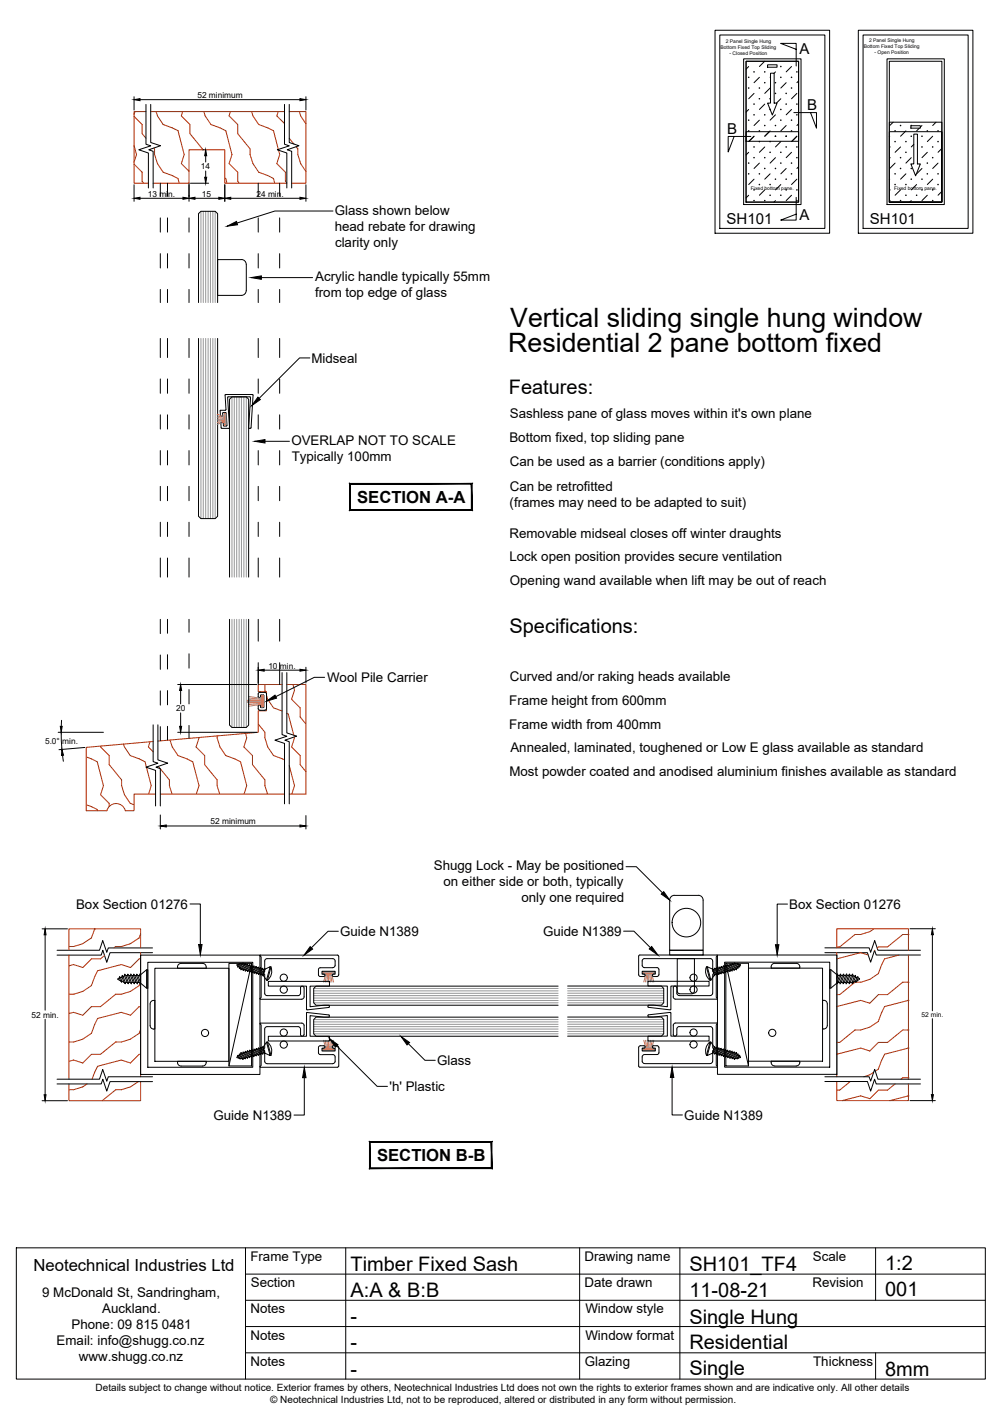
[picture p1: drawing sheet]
<svg xmlns="http://www.w3.org/2000/svg" width="210mm" height="297mm" viewBox="0 0 210 297" stroke-linecap="round" stroke-linejoin="round" font-family="sans-serif">
<!-- layer: APL Notes -->
<g fill="#000" stroke="#000" stroke-width=".21">
<path d="M98.7 101.4v5.4l.2 .1zM98.7 101.4l.2-.1v5.6zM73.4 101.4h25.3l.2-.1zM73.2 101.3h25.7l-25.5 .1zM73.2 101.3l.2 5.5v-5.4zM73.2 101.3l.2 5.5-.2 .1zM73.4 106.8l-.2 .1 25.5-.1zM73.2 106.9l25.5-.1 .2 .1z"/>
<path d="M102.9 239.3v5.3l.2 .2zM102.9 239.3l.2-.2v5.7zM77.5 239.3h25.4l.2-.2zM77.4 239.1h25.7l-25.6 .2zM77.4 239.1l.1 5.5v-5.3zM77.4 239.1l.1 5.5-.1 .2zM77.5 244.6l-.1 .2 25.5-.2zM77.4 244.8l25.5-.2 .2 .2z"/>
</g>
<!-- layer: AlumOutline -->
<g fill="none" stroke="#000" stroke-width=".21">
<path d="M33.6 38.4v2.7M35.1 38.4v2.7M39.6 38.4v2.7M54.1 38.4v2.7M58.6 38.4v2.7M33.6 45.6v3M33.6 53.1v3M35.1 45.6v3M35.1 53.1v3M39.6 45.6v3M39.6 53.1v3M54.1 45.6v3"/>
<path d="M54.1 53.1v3M58.6 45.6v3M58.6 53.1v3M33.6 60.6v2.8M33.6 70.9v4M33.6 79.4v3M35.1 60.6v2.8M35.1 70.9v4M35.1 79.4v3M39.6 60.6v2.8M39.6 70.9v4M39.6 79.4v3"/>
<path d="M54.1 60.6v2.8M54.1 70.9v4M54.1 79.4v3M58.6 60.6v2.8M58.6 70.9v4M58.6 79.4v3M33.6 86.9v3M33.6 94.4v3M35.1 86.9v3M35.1 94.4v3M39.6 86.9v3M39.6 94.4v3"/>
<path d="M54.1 86.9v3M54.1 94.4v3M58.6 86.9v3M58.6 94.4v3M33.6 101.9v3M33.6 109.4v3M33.6 116.9v4M35.1 101.9v3M35.1 109.4v3M35.1 116.9v4M39.6 101.9v3M39.6 109.4v3"/>
<path d="M39.6 116.9v4M54.1 101.9v3M54.1 109.4v3M54.1 116.9v4M58.6 101.9v3M58.6 109.4v3M58.6 116.9v4M33.6 129.7v3M33.6 137.2v3M35.1 129.7v3M35.1 137.1v3.1M39.6 129.7v2.7"/>
<path d="M39.6 137v3M54.1 129.7v4.6M54.1 138.8v4.6M58.6 129.7v4.6M58.6 138.8v4.6M33.6 144.7v3M33.6 152.2v3M35.1 144.7v2.9M35.1 152.2v2.9M39.6 144.4v3.1M39.6 152v2.7M29.5 200.1h25v25h-25z"/>
<path d="M31 201.6h22v22h-22zM54.5 200.2l.2 .3v8.4l-.2 .3M54.5 214.5l.2 .2v8.5l-.2 .2M54.5 200.2v-.1h16.2l.3 .2-.1 3.9-.1 .3-1 .1M54.5 214.5l.1-.2h8.6l.4 .3 .1 .2v1.9M62.4 215.1l.5 .2 .1 1.4M62.5 215.1h-6.5l-.5 .2-.1 4.2-.2 .3 .2 .3v2.2l.3 .4 .2 .1M62.9 206.9a.37 .37 0 0 1 .4-.3 .37 .37 0 0 1 .4 .3M62.9 216.7a.37 .37 0 0 0 .4 .4 .37 .37 0 0 0 .4-.4M63 207l-.1 1.3-.5 .3M63.7 207v1.8l-.1 .3-.4 .2h-8.6l-.1-.2M67.8 219.5l.3-.2-.3-.2h-.7l-.3 .1v1.5l.3 .2 2.9 .1 .2 .4v.9l-.2 .4-.3 .1"/>
<path d="M67.8 204.1h-.3v-.6h2.7v.6h-.4M67.8 219.6h-.3v.6h2.7v-.6h-.4M69.7 202.7l.3-.1 .2-.4-.1-1.1-.4-.3-14 .1-.3 .4v2.2l-.2 .3 .2 .3 .1 4.2 .4 .3h6.6M69.7 202.7l-2.8 .1-.2 .3 .1 1.3 .3 .2h.7l.3-.3-.3-.2M69.8 204.1l-.2 .2 .2 .2M69.8 219.1l-.2 .2 .2 .2M69.8 219.1h1l.1 .3 .1 3.9-.3 .2-16.1 .1-.1-.2M137.7 202.7l.3 .4M137.7 219.1l.3 .3M137.7 204.6l-.8-.1-.2-.2 .2-.2h.4v-.6h-2.8v.6h.6v.4l-.9 .1-.4-.2 .1-4.3h16.3l.1 .1-.3 .2v8.5l.3 .2-.1 .2M138 204.2l-.3 .3M138 203.1v1.1"/>
<path d="M138 219.4v1.1M141 216.7a.37 .37 0 0 0 .4 .4 .37 .37 0 0 0 .4-.4M141 214.8v1.9M141.5 214.3l-.4 .2-.1 .3M141.5 209.3h8.7M141.5 214.3h8.7l.1 .2-.3 .2v8.5l.3 .3h-16.4l-.1-4.3 .4-.1h.9v.4h-.6v.7h2.8v-.7h-.4l-.2-.2 .2-.2h.8M149.3 201.3l-.3-.4-.2-.1h-13.8l-.4 .2-.1 1.2 .3 .4 2.9 .1M149.3 208l-.1 .3-.4 .3-6.5-.1-.4-.2-.1-1.4a.36 .36 0 0 0-.4-.3 .36 .36 0 0 0-.4 .3v1.9l.1 .3 .4 .2M149.3 215.5l-.3-.4h-.2l-6.5-.1-.4 .3-.1 1.4M149.3 201.3v2.2l.3 .3-.3 .3v4M149.3 215.5v4l.3 .3-.3 .3v2.2M150.3 200.1h25v25h-25z"/>
<path d="M151.8 201.6h22v21.9h-22zM56 222.8h13.7M137.7 220.9l-2.9 .1-.3 .4 .1 1.1 .4 .3h13.8l.4-.3 .1-.2M138 220.5l-.3 .4"/>
</g>
<!-- layer: Glass -->
<g fill="none" stroke="#939598" stroke-width=".21">
<path d="M42.1 44.3v19.1M42.6 44.3v19.1M43.1 44.3v19.1M43.6 44.3v19.1M44.1 44.3v19.1M44.6 44.3v19.1M45.1 44.3v19.1M42.1 70.9v37.7M42.6 70.9v37.7M43.1 70.9v37.7M43.6 70.9v37.7M44.1 70.9v37.7"/>
<path d="M44.6 70.9v37.7M45.1 70.9v37.7M48.6 83.1v37.8M49.1 83.1v37.8M49.6 83.1v37.8M50.1 83.1v37.8M50.6 83.1v37.8M51.1 83.1v37.8M51.6 83.1v37.8M48.6 129.7v22.7M49.1 129.7v22.7M49.6 129.7v22.7"/>
<path d="M50.1 129.7v22.7M50.6 129.7v22.7M51.1 129.7v22.7M51.6 129.7v22.7M65.7 208.6h51.2M65.7 209.1h51.2M65.7 209.6h51.2M65.7 208.1h51.2M65.7 207.6h51.2M65.7 207.1h51.2M65.7 210.1h51.2M65.7 215.1h51.2"/>
<path d="M65.7 214.6h51.2M65.7 214.1h51.2M65.7 215.6h51.2M65.7 216.1h51.2M65.7 216.6h51.2M65.7 213.6h51.2M118.9 208.6h20.1M118.9 209h20.1M118.9 208.1h20.1M118.9 207.6h20.1M118.9 207.1h20.1M118.9 210.1h20.1"/>
<path d="M118.9 215.1h20.1M118.9 214.6h20.1M118.9 214.1h20.1M118.9 215.5h20.1M118.9 216.6h20.1M118.9 213.6h20.1M118.9 209.6h20.1M118.9 216.1h20.1"/>
</g>
<g fill="none" stroke="#000" stroke-width=".21">
<path d="M41.6 70.9v37.2l.5 .5h3l.5-.5v-37.2M41.6 63.4v-18.6l.5-.5h3l.5 .5v18.6M51.6 60.9a1.01 1.01 0 0 1-1 1h-5v-7.5h5a.97 .97 0 0 1 1 1v5.5M48.1 120.9v-37.3l.5-.5h3l.5 .5v37.3M48.1 129.7v22.2l.5 .5h3l.5-.5v-22.2M56.2 217.1h8l.1-5 4.7 .5v.5l-4-.3v4.3h4v1h-12.8zM68.9 211l.1-.4-4 .3v-4.3h4v-1h-12.8v1h8l.1 4.9 4.6-.5M116.9 206.6h-50.7l-.5 .5v3l.5 .5h50.7M116.9 213.1h-50.7l-.5 .5v3l.5 .5h50.7M118.9 206.6h19.6l.5 .5v3l-.5 .5h-19.6M118.9 213h19.6l.5 .6v3l-.5 .5h-19.6M140.4 212.1l.1 .1"/>
<path d="M140.4 212.1l-4.6 .5v.4l4-.3v4.4h-4.1v1h12.8v-1h-8v-4.9M140.5 211.4l-.1 .1-4.6-.5v-.4l4 .3v-4.3h-4.1v-1h12.8v1h-8v4.8"/>
<circle cx="59.4" cy="207.3" r=".75"/>
<circle cx="59.4" cy="218.8" r=".75"/>
<circle cx="59.4" cy="204.8" r=".75"/>
<circle cx="59.4" cy="216.3" r=".75"/>
<circle cx="145.3" cy="216.3" r=".75"/>
<circle cx="145.3" cy="218.8" r=".75"/>
<circle cx="145.3" cy="204.8" r=".75"/>
<circle cx="145.3" cy="207.3" r=".75"/>
</g>
<!-- layer: Components -->
<g fill="none" stroke="#000" stroke-width=".21">
<path d="M46.3 87.2h.2M46.6 88.5l.2 .6M46.8 89.1l.6 .1M47.2 85.9l.1-.1-.1-3.1 5.7-.1 .1 .2-.5 6.9-.4-.1 .4-6.3-.1-.2-4.7 .1 .3 6.5h-1.6l-.1-1.1 .3-.1M47.2 85.9l-1.1 .1 .2 1.2M47.4 86.5h-.7v.5l-.2 .2M47.4 86.6l.1 2.5-.1 .1M54.7 145.6l.6 .1M54.7 148.2h.5M55.3 148.1l-.2 .1M55.3 145.7v2.4M55.5 145l.3 .4v3.2l-.3 .2-1.2-.1a.86 .86 0 0 1-.2-1h.4l.2 .5"/>
<path d="M55.5 145l-1.2 .1-.2 .3v.7h.4l.2-.5M140.3 199.1h7v1h-7zM140.6 187.8l.7-.3h5a1.01 1.01 0 0 1 1 1.1v10.5h-7v-10.6zM25 204.9l-.3 .1v.2l.5 .3M25 204.9l.1-.3 .2 .3 .2-.3 .5 1.2M25 204.9l.2 .6M25.2 205.5l.3 .3v-.3M25.3 204.9l.2 .6M25.5 205.5l.5 .3M25.5 204.6l.1-.3 .2 .3M25.8 204.6l.4 1.2M26 205.8l.2 .3v-.3"/>
<path d="M26.1 204.4v-.3l.3 .3M26.1 204.4l.5 1.4M26.1 204.4l-.3 .2M26.2 205.8h.4M26.4 204.4h.3M26.4 204.4l.5 1.4M26.6 205.8l.3 .3v-.3M26.7 204.4l.1-.3 .2 .3M26.7 204.4l.6 1.4M26.9 205.8h.4M27 204.4h.3M27 204.4l.5 1.4"/>
<path d="M27.3 205.8l.2 .3v-.3h.4M27.3 204.4l.6 1.4M27.3 204.4l.1-.3 .2 .3M27.6 204.4h.4v-.3l.3 .3M27.6 204.4l.5 1.4M27.9 205.8l.2 .3v-.3M28 204.4l.5 1.4h-.4M28.3 204.4h.3M28.3 204.4l.5 1.4M28.6 204.4l.5 1.4h-.3v.3l-.3-.3M28.6 204.4l.1-.3 .2 .3M28.9 204.4h.3"/>
<path d="M28.9 204.4l.5 1.4M29.1 205.8l.3 .3v-.3M29.2 204.4l.3 .5M29.4 205.8h.1M29.5 204.2l1.2-1.1h.3v3.9h-.3l-1.2-1zM29.5 204.2l-.2-.1-.1 .3M30.7 203.1v3.9M50.1 202l-.5 .1 .2 .5 .5-.8-.5 .6M50.3 202.8l.2 .1M50.5 202.9v.3l.2-.2M50.7 203l.2 .1M50.7 201.9l-.6 .7-.2-.1"/>
<path d="M50.7 201.9l.2-.2v.2M50.7 201.9l-.4 .1M50.9 201.9l-.8 1v-.3M50.9 201.9l.3 .1M50.9 203.1v.2l.3-.2M51.2 202l.2-.2-.1 .2M51.2 202l-.7 .9M51.2 203.1l.2 .1M51.3 202l-.6 1M51.3 202l.3 .1M51.4 203.2v.2l.2-.2M51.6 203.2l.3 .1-.1 .2 .3-.1"/>
<path d="M51.8 202.2l-.6 .9M52.1 202.2h-.3l.1-.2-.3 .1-.7 1M52.1 202.2l.2-.1v.2l.2 .1 .3-.2-.7 1.2M52.1 203.4h.2v.3l.2-.2M52.1 202.2l-.7 1M52.3 202.3l-.7 .9M52.5 202.4l-.6 .9M52.5 203.5h.3M52.7 202.4l.3 .1-.7 .9M52.8 203.5v.3l.2-.2M53 203.6l.2 .1M53 202.5l.2-.2v.2"/>
<path d="M53.2 202.5l.2 .1 .3-.2-.1 .3M53.2 202.5l-.7 1M53.2 203.7v.2l.2-.2M53.2 220h-.2M53.2 220l.7 .9M53.4 219.9l-.2-.2v.3M53.4 219.9l.7 1M53.4 203.7l.3 .1M53.4 202.6l-.6 .9M53.6 202.7h.3M53.6 202.7l-.6 .9M53.7 203.8v.2l.2-.1"/>
<path d="M53.7 219.8l-.3 .1M53.7 219.8l.7 1M53.9 219.8l-.2-.2v.2M53.9 202.7l.3-.1-.1 .2M53.9 219.8l.7 .9M53.9 203.9h.2M53.9 202.7l-.7 1M54.1 202.8h.3M54.1 202.8l-.7 .9M54.1 203.9v.2l.2-.1 .3 .1M54.1 219.7l-.2 .1M54.1 219.7l.7 1"/>
<path d="M54.3 219.7l.7 .9M54.4 202.8l.2-.1v.2M54.4 202.8l-.7 1M54.6 202.9l.2 .1M54.6 202.9l-.7 1M54.6 219.6l-.3 .1-.2-.2v.2M54.6 204.1v.2l.2-.2M54.6 219.6l.7 .9M54.8 219.5l-.2-.1v.2M54.8 203l.3-.2-.1 .2 .3 .1M54.8 219.5l.6 .9M54.8 204.1l.2 .1"/>
<path d="M54.8 203l-.7 .9M55 203l-.7 1M55 204.2v.2l.2-.1M55 219.5h-.2M55 219.5l.2 .2M55.2 219.3h-.2v.2M55.2 203.9l-.2 .3M55.3 203.1l-.7 1M55.4 203.2l-.6 .9M55.5 203l1.1-.5-.8 2.8-.7-1zM55.5 203l-.2 .1M55.8 218.3l.8 2.8-1.1-.5-.4-1.3"/>
<path d="M55.8 218.3h.2l.8 2.8h-.2M55.8 218.3l-.7 1M56 218.3a2.34 2.34 0 0 1 .7 2.8M56.6 202.5l.2 .1-.8 2.8-.2-.1M56.7 202.6a2.34 2.34 0 0 1-.7 2.7M145.5 207.7l-.3 .4-.2 .1h-2.6l-.5-.3v-7.1h3.6v6.9M148 202.5a2.34 2.34 0 0 0 .7 2.8M148.2 202.5l-.2 .1 .7 2.7M148.7 218.3l-.7 2.8M148.7 218.3h.2M148.7 218.3a2.34 2.34 0 0 0-.7 2.7M148.9 218.3l-.7 2.8 1.1-.5"/>
<path d="M148.9 218.3l.7 1M148.9 205.3h-.2M149.2 203v-.1l.3 .2M149.3 203l-1.1-.5 .7 2.8M149.3 203l.3 1.3M149.3 203.2l.6 .9M149.5 203.1l.6 .9M149.5 203.9l.2 .3M149.6 219.3l.1-.1v.3M149.6 219.3l-.3 1.3M149.6 204.3l-.7 1M149.7 204.2v.2l-.1-.1"/>
<path d="M149.7 219.5h.2M149.7 219.5l-.2 .2M149.7 203l.7 1M149.9 219.5l.3-.1-.1 .2M149.9 203l-.2-.2v.2l-.2 .1M149.9 219.5l-.6 .9M149.9 204.1l-.2 .1M149.9 203l.7 .9M150.1 219.6l.3 .1 .2-.2v.2M150.1 204l.1 .3-.3-.2M150.1 219.6l-.6 .9M150.2 202.9l-.3 .1"/>
<path d="M150.2 202.9l.6 .9M150.4 202.8l-.3-.1 .1 .2M150.4 202.8l.7 1M150.4 219.7l-.7 .9M150.6 203.9v.2l-.2-.1h-.3M150.6 219.7l.2 .1M150.6 219.7l-.7 .9M150.7 202.8h-.3M150.7 202.8l.6 .9M150.8 219.8l.3-.2v.2M150.8 202.7l-.2-.1 .1 .2M150.8 219.8l-.6 .9"/>
<path d="M150.8 203.8l-.2 .1M150.8 202.7l.7 1M151.1 203.8v.2l-.3-.2M151.1 219.8l.2 .1M151.1 219.8l-.7 1M151.1 202.6l-.3 .1M151.1 202.6l.7 1M151.3 219.9l.2-.2v.2M151.3 219.9l-.6 .9M151.3 203.7l-.2 .1M151.3 202.6l.7 .9M151.5 203.7v.2l-.2-.2"/>
<path d="M151.5 219.9l.3 .1M151.5 219.9l-.7 1M151.6 202.5l-.3 .1-.2-.2v.2M151.6 202.5l.6 1M151.8 202.5l-.3-.2 .1 .2M151.8 203.6l-.3 .1M152 203.5v.3l-.2-.2M152 202.4l-.2 .1 .6 .9M152.2 202.3l.7 1M152.2 203.5h-.2M152.5 202.3l.7 .9M152.7 202.2l.2-.1v-.2l.9 1.2"/>
<path d="M152.7 202.2l-.3-.1 .1 .2h-.3l-.2-.1 .7 1.2M152.7 202.2l.7 1M152.7 203.4h-.3l.1 .3-.3-.2M152.9 202.1l.7 1M153.2 203.2l-.3 .1v.2l-.2-.1M153.4 203.2v.2l-.2-.2M153.4 202l.7 1M153.4 202l-.3 .1M153.6 202l-.3-.2 .1 .2M153.6 202l.7 .9M153.6 203.1l-.2 .1M153.8 203.1v.2l-.2-.2"/>
<path d="M153.9 201.9l.7 .9v-.2M153.9 201.9l-.3 .1M154 201.9l.6 .7 .2-.2M154 201.9l-.2-.2 .1 .2M154 201.9h.4M154.1 203l-.3 .1M154.3 202.9v.3l-.2-.2M154.5 202.7l-.2 .2M154.7 202l.4 .1-.1 .5-.6-.8 .6 .5M173.8 203.1h.2l1.3 1.1v1.7l-1.3 1.1h-.2zM174 203.1v3.9M175.3 205.8h.1"/>
<path d="M175.3 204.2l.2-.2v.3M175.4 205.8v.3l.2-.3M175.5 204.3h.4M175.5 204.3l-.2 .6M175.9 204.3l.2-.3 .1 .3M175.9 204.3l-.5 1.5M176.2 204.3l-.6 1.5h.4v.3l.2-.3M176.2 204.3h.3M176.5 204.3l.2-.3 .1 .3h.3M176.5 204.3l-.5 1.5M176.6 205.8v.3l.3-.3M176.8 204.3l-.6 1.5h.4"/>
<path d="M176.9 205.8h.3v.3l.3-.3M177.1 204.3l-.5 1.5M177.1 204.3l.3-.3v.3M177.4 204.3h.4M177.4 204.3l-.5 1.5M177.5 205.8h.4M177.8 204.3l.2-.3v.3M177.8 204.3l-.6 1.5M177.9 205.8v.3l.2-.3M178 204.3h.4M178 204.3l-.5 1.5M178.1 205.8h.4"/>
<path d="M178.4 204.3l.2-.3 .1 .3M178.4 204.3l-.5 1.5M178.5 205.8v.3l.3-.3M178.7 204.3l-.6 1.5M178.7 204.3l.2 .3M178.9 204.6l.3-.3v.3M178.9 204.6l-.4 1.2M179.3 205.5v.3l.2-.3M179.3 205.5l-.5 .3M179.5 204.8l-.2 .7M179.8 204.9l.3 .1v.1l-.6 .4M179.8 204.9l-.1-.3-.2 .2-.3-.2-.4 1.2"/>
<path d="M179.8 204.9l-.3 .6M49.8 221.3l.5 .6-.5-.8-.2 .5h.5M49.9 221.2l.2-.2 .6 .8M50.1 221v-.2l.8 .9M50.3 221.7l.4 .1M50.5 220.7l.7 .9M50.5 220.7l-.2 .2M50.7 220.6l-.2-.1v.2M50.7 220.6l.6 1M50.9 221.7v.2l-.2-.1M50.9 220.6l1 1.1-.1-.2 .3-.1M50.9 220.6h-.2"/>
<path d="M51.2 220.5l-.3-.1v.2M51.2 220.5l.6 1M51.2 221.6l-.3 .1M51.3 221.6l.1 .2-.2-.2M51.4 220.5l.7 .9M51.4 220.5h-.2M51.6 220.4l.7 .9M51.6 220.4l-.2-.2v.3M51.6 221.5l-.3 .1M51.9 220.3l.6 1M52.1 220.3l-.3-.2 .1 .2-.3 .1M52.1 220.3l.7 1.1-.3-.1h-.2v.3l-.2-.2"/>
<path d="M52.3 220.2l.7 1h-.3M52.5 220.1l-.2-.1v.2l-.2 .1M52.5 220.1l.7 1M52.8 220.1h-.3M52.8 220.1l.6 .9M53 220l-.2-.1v.2M53 220l.6 1M53.2 221.1v.2l-.2-.1M53.6 221l.1 .2-.3-.2-.2 .1M53.9 220.9l-.3 .1M54.1 220.9l.1 .2-.3-.2M54.4 220.8l-.3 .1"/>
<path d="M54.6 220.7v.2l-.2-.1M54.8 220.7h-.2M55.3 220.5l-.3 .1 .1 .2-.3-.1M55.3 220.5l.2 .1M148 221.1h.2M149.5 220.5l.2 .1v.2l.2-.2M149.5 220.5l-.3 .1M149.9 220.6l.3 .1M150.2 220.7l-.1 .2 .3-.1M150.4 220.8h.3M150.7 220.8l-.1 .3 .2-.2M150.8 220.9l.3 .1"/>
<path d="M151.1 221v.2l.5-.1M151.6 221.1l-.1 .2 .3-.2M151.8 220l.2-.2v.3M151.8 220l-.7 1M152 220.1h.2M152 220.1l-.7 .9M152.2 220.1l.3-.1-.1 .2 .3 .1M152.2 220.1l-.6 1M152.4 220.2l-.6 .9 .2 .1M152.7 220.3l.2-.2v.2l.3 .1M152.7 220.3l-.7 1.1 .2-.1h.3l-.1 .3 .3-.2M152.9 220.3l-.7 1"/>
<path d="M153.1 221.5l.3 .1M153.2 220.4l-.7 .9M153.2 220.4l.2-.2v.2M153.4 220.4l-.7 1M153.4 220.4l.2 .1M153.4 221.6l-.1 .2 .3-.2M153.6 220.5l.2-.2v.3M153.6 220.5l-.7 1M153.6 221.6l.3 .1M153.8 220.6l-.9 1.1v-.2l-.2-.1M153.8 220.6h.3M153.9 221.7l-.1 .2 .2-.2"/>
<path d="M154.1 220.6l.2-.1v.2M154.1 220.6l-.7 1M154.3 220.7l-.7 .9M154.3 220.7l.2 .2M154.4 221.7h-.4M154.6 221v-.2l-.7 .9M154.8 221.2l-.2-.2-.6 .7M155 221.3l-.6 .5 .6-.7 .1 .4-.4 .1"/>
<circle cx="143.8" cy="193.3" r="3"/>
</g>
<!-- layer: WeatherStrip -->
<g fill="none" stroke="#b85c73" stroke-width=".21">
<path d="M45.5 86.8l1.5 .4M45.5 87.1l1.5 .3M45.5 87.5l1.5 .1M45.5 87.8h1.5M47 86.6h.4v2.4h-.4zM47 88.4l-1.5 .5M47 88.2l-1.5 .3M47 88l-1.5 .2M47.2 86.6v2.4M51.8 146.9h3M51.8 147.1h3l-2.8 .2M52 146.6l2.8 .1h-3"/>
<path d="M52 145.9l2.8 .4M52 146.2l2.8 .3M54.8 145.7h.4v2.4h-.4zM54.8 147.5l-2.8 .5M54.8 147.3l-2.8 .3M55 145.7v2.4M67.6 203.6h2.4v.4h-2.4zM67.6 219.7h2.4v.4h-2.4zM67.6 203.8h2.4M67.6 219.9h2.4M67.8 217.9l.4 1.8M68.1 217.9l.3 1.8"/>
<path d="M68.2 204l-.4 1.7M68.4 204l-.3 1.7M68.5 217.9l.1 1.8M68.6 204l-.1 1.7M68.8 204v1.7M68.8 217.9v1.8M69 204l.2 1.7M69.2 217.9l-.2 1.8M69.2 204l.3 1.7M69.4 204l.5 1.7M69.5 217.9l-.3 1.8M69.9 217.9l-.5 1.8"/>
<path d="M134.7 203.6h2.4v.3h-2.4zM134.7 219.7h2.4v.4h-2.4zM134.7 203.8h2.4M134.7 219.9h2.4M134.9 217.9l.4 1.8M135.2 217.9l.3 1.8M135.3 203.9l-.4 1.8M135.5 203.9l-.3 1.8M135.6 217.9l.1 1.8M135.7 203.9l-.1 1.8M135.9 203.9v1.8M135.9 217.9v1.8"/>
<path d="M136.1 203.9l.2 1.8M136.3 217.9l-.2 1.8M136.3 203.9l.3 1.8M136.5 203.9l.5 1.8M136.6 217.9l-.3 1.8M137 217.9l-.5 1.8"/>
</g>
<!-- layer: Glass -->
<g fill="#fff" stroke="#fff" stroke-width=".21">
<path d="M45.6 54.4h5.2zM45.6 54.4h5.2z"/>
<path d="M45.6 54.4h5.3zM45.6 54.4h5.3z"/>
<path d="M45.6 54.4l5.5 .1zM45.6 54.4l5.5 .1z"/>
<path d="M45.6 54.5l5.6 .1zM45.6 54.5l5.6 .1h-5.6z"/>
<path d="M45.6 54.6l5.8 .1-.2-.1zM45.6 54.6l5.8 .1h-5.8z"/>
<path d="M45.6 54.7l5.8 .2v-.2zM45.6 54.7l5.8 .2h-5.8z"/>
<path d="M45.6 54.9l5.9 .1-.1-.1zM45.6 54.9l5.9 .1h-5.9z"/>
<path d="M45.6 55l6 .2-.1-.2zM45.6 55l6 .2h-6z"/>
<path d="M45.6 55.2l6 .2v-.2zM45.6 55.2l6 .2h-6z"/>
<path d="M45.6 55.4l6 5.5v-5.5zM45.6 55.4l6 5.5h-6z"/>
<path d="M45.6 60.9l6 .2v-.2zM45.6 60.9l6 .2h-6z"/>
<path d="M45.6 61.1l5.9 .1 .1-.1zM45.6 61.1l5.9 .1h-5.9z"/>
<path d="M45.6 61.2l5.8 .2 .1-.2zM45.6 61.2l5.8 .2h-5.8z"/>
<path d="M45.6 61.4l5.8 .1v-.1zM45.6 61.4l5.8 .1h-5.8z"/>
<path d="M45.6 61.5l5.6 .1 .2-.1zM45.6 61.5l5.6 .1h-5.6z"/>
<path d="M45.6 61.6l5.5 .2 .1-.2zM45.6 61.6l5.5 .2h-5.5z"/>
<path d="M45.6 61.8h5.5zM45.6 61.8h5.3z"/>
<path d="M45.6 61.8h5.3zM45.6 61.8l5.2 .1z"/>
<path d="M45.6 61.9h5zM45.6 61.9h5.2z"/>
</g>
<!-- layer: Timber 1 -->
<g fill="none" stroke="#b82e00" stroke-width=".21">
<path d="M28.1 30.4l.5 2M28.1 24.4l1.7 1.7v1.9l.8 1M28.1 34.4l1.7 1.7v1.9l.3 .4M28.3 23.4l-.2 .6M28.6 32.4l-.5 1.6M30.6 23.4h-2.5v15h3M31.6 23.4h28M32.1 38.4h7.5v-7h7.5v7h13M32.3 31l.1 .2v1.2l.6 1.9 1.2 1.8 3.1 1.3 .2 1M32.7 23.4l.3 .9 1.2 1.8 3.1 1.3 1.3 5M38.3 23.4l-.3 .9 1.8 1.8v1.9l2.6 3.2v.2M38.6 32.4l-.6 1.9 1.6 1.6"/>
<path d="M42.7 23.4l.3 .9 1.2 1.8 3.1 1.3 1.3 5M47.1 37.3l.2 .1 .3 1M48 24.3l1.8 1.8v1.9l2.6 3.2v1.2l.6 1.9 1.2 1.8 3.1 1.3 .2 1M48 34.3l1.8 1.8v1.9l.3 .4M48.3 23.4l-.3 .9M48.6 32.4l-.6 1.9M52.7 23.4l.3 .9 1.2 1.8 3.1 1.3 1 3.9M58.3 23.4l-.3 .9 1.6 1.6M58.3 31.5l.3 .9M58.6 32.4l-.6 1.9 1.8 1.8v1.9l.3 .4M60.6 23.4h3.5v15h-3M60.6 29l1 1.2"/>
<path d="M62 30.7l.4 .5v1.2l.6 1.9 1.1 1.6M62.7 23.4l.3 .9 1.1 1.6M18.1 158.6l2.3 1 1.3 5-.6 1.9 1.8 1.8v.7M21.1 156.3v.2l1.8 1.8v1.9l2.6 3.2v1.2l.6 1.9 1.2 1.8 .8 .3M25.9 155.9l.2 .6 1.2 1.8 3.1 1.3 .3 1.1M31.4 155.4l-.3 1.1 1 1M32.1 155.3l-14 1.3v13.2h4.3a2 2 0 0 1 1.9-1.5 2 2 0 0 1 2 1.5h1.8v-3.5h4.5M32.9 159.8v.1M35.6 155l.5 1.5 1.2 1.8 3.1 1.3 1.3 5-.6 1.7M41.6 154.5l-.5 2 1.8 1.8v1.9l2.6 3.2v1.2l.5 1.7M45.5 154.1l.6 2.4 1.2 1.8 3.1 1.3 1.3 5-.6 1.7M51.4 153.6l.3 1-.6 1.9 1.8 1.8v1.9l2.6 3.2v1.2l.5 1.7"/>
<path d="M54.1 151.7l1.4 1.7v1.2l.6 1.9 1.2 1.8 2.3 .9M55.5 143.4l.1 1.5M55.8 145.7l.3 .8 1.2 1.8 1.8 .6M59.1 143.4h-5v1.5h1.7v4h-1.7v4.5l-21 1.8M60.1 143.4h4v22.9h-3.5M60.1 149.4l.3 .2 1.1 4.4M61.4 143.4l.3 1.2-.6 1.9 1.8 1.8v1.9l1.2 1.5M61.6 154.4l.1 .2-.6 1.9 1.8 1.8v1.9l1.2 1.5M18.1 168.6l2.3 1v.2M30.7 160.7l1 3.9-.6 1.7M33.2 160.5l.3 .5M33.6 161l1.9 2.4v1.2l.5 1.7"/>
<path d="M33.6 166.3h26M60.6 160.4l1.1 4.2-.6 1.7M17.3 197.7l-1.9 .6h-1M19.8 194.6l-.7 1.9-1.8 1.2M27.3 197.7l-1.8 .6h-1.3l-.3 .3M29.2 196.5l-1.9 1.2M29.5 198.6v-4h-15.1v4.5M29.5 195.6l-.4 .9M29.5 199.6v26M175.3 198.6v-4.1h15v4.6M175.3 199.6v26M180.3 199.6l-5 1.3"/>
<path d="M180.3 199.6l1.6 .5M183.1 194.5l-.9 .7-1.9 .6h-1.2l-3.2 2.6h-.6M183.2 199.1v.1M190.3 195.8h-1.2l-3.2 2.6h-1.9l-.2 .2M14.4 200.1v26M17.3 217.7l-1.9 .6h-1M19.1 200.9l-1.8 1.8-1.9-.7-1 .3M19.1 216.5l-1.8 1.2M21.9 200.2l-.8 .7h-2M27.3 217.7l-1.8 .6h-1.3l-3.1 2.6h-2l-1.8 1.8-1.9-.7-1 .3M29.1 200.9l-1.7 1.8-2-.7-5 1.4-1.3 3.1-1.8 1.2-1.9 .6h-1M29.1 200.9h.4"/>
<path d="M29.2 206.5l-1.9 1.2-1.8 .6h-1.3l-3.1 2.6h-2l-1.8 1.8-1.9-.6-1 .2M29.2 216.5l-1.9 1.2M29.5 210.9h-.4l-1.7 1.8-2-.6-5 1.3-1.3 3.1M29.5 205.6l-.4 .9M29.5 215.6l-.4 .9M184 203.9l-1.8 1.3-1.9 .5h-1.2l-3.2 2.7h-.6M184 214l-1.8 1.2-1.9 .6h-1.2l-3.2 2.6h-.6M188.4 200.1l-3.1 .8-1.3 3M190.3 215.8h-1.2l-3.2 2.6h-1.9l-1.8 1.8-1.9-.7-5 1.4M190.3 205.7h-1.2l-3.2 2.7h-1.9l-1.8 1.7-1.9-.5-5 1.2M190.3 209.6l-5 1.2-1.3 3.2M190.3 219.5l-5 1.4-1.3 3.1"/>
<path d="M190.3 200.1v26M18.2 227.1l-.9 .6-1.9 .6h-1M29 226.6l-1.7 1.1-1.8 .6h-1.3l-2.8 2.3M29.5 226.6v4h-15.1v-3.5M29.5 220.9h-.4l-1.7 1.8-2-.7-5 1.4-1.1 2.7M175.3 226.6v4h15v-3.5M178.1 226.6l-2.2 1.8h-.6M183 224.6l-.8 .6-1.3 .4M184 224l-.6 .4M187.5 227.1l-1.6 1.3h-1.9l-1.8 1.8-1.9-.6-3.9 1M190.3 229.6l-3.9 1M190.3 225.7h-1.2l-.4 .4"/>
</g>
<!-- layer: Dimensions -->
<g fill="none" stroke="#000" stroke-width=".21">
<path d="M28.1 20.3v2.8M28.1 38.7v3.5M29.3 20.9h33.5M39.6 38.7v3.5M39.9 38.4h3.8M42.5 31.4h.3M43.1 32.6v1.3M43.1 35.8v1.3M47.1 38.7v3.5M64.1 20.3v2.8M64.1 38.7v3.5M29.3 41.5h9"/>
<path d="M40.8 41.5h5M48.3 41.5h14.5M54.1 139.8v3.3M64.1 139.8v3.3M12.2 153.4h9.5M12.8 153.4l.2 3.6M12.9 150.9l-.1 1.2M13.1 158.2l.2 1.3M17.8 156.6l-5.4 .4M37.2 153.4h16.6M37.2 143.4h16.6M37.8 144.6v2.9"/>
<path d="M37.8 149.3v2.9M55.3 140.4h7.5M33.6 170.7v3M34.8 173h28M64.1 170.8v2.9M8.8 194.6h5.3M9.5 195.8v15.8M190.6 194.5h5.3M195.3 195.8v15.9M9.5 213.5v15.8M195.3 213.4v15.9M8.8 230.6h5.3"/>
<path d="M190.6 230.6h5.3"/>
</g>
<g fill="#000" stroke="#000" stroke-width=".21">
<path d="M28.1 20.9l1.2-.2v.4zM42.9 37.1h.4l-.2 1.3zM43.1 31.4l.2 1.2h-.4zM62.8 20.7l1.3 .2-1.3 .2zM28.1 41.5l1.2-.2v.4zM38.3 41.3l1.3 .2-1.3 .2zM39.6 41.5l1.2-.2v.4zM45.8 41.3l1.3 .2-1.3 .2zM47.1 41.5l1.2-.2v.4zM62.8 41.3l1.3 .2-1.3 .2zM13 157l.3 1.2h-.4zM12.6 152.2h.4l-.2 1.2z"/>
<path d="M37.6 152.2h.5l-.3 1.2zM37.8 143.4l.3 1.2h-.5zM54.1 140.4l1.2-.2v.4zM62.8 140.2l1.3 .2-1.3 .2zM33.6 173l1.2-.2v.4zM62.8 172.8l1.3 .2-1.3 .2zM9.5 194.6l.1 1.2h-.4zM195.3 194.5l.2 1.3h-.4zM9.2 229.3h.4l-.1 1.3zM195.1 229.3h.4l-.2 1.3z"/>
</g>
<!-- layer: Shugg Blocks -->
<g fill="none" stroke="#000" stroke-width=".21">
<path d="M30.6 21.9v8.3l1 .4-2.5 .8 2 .7v7.3M31.6 21.9v8l2 .6-2.4 .9 .9 .3v7.7M59.6 21.9v8.3l1 .4-2.5 .8 2 .7v7.3M60.6 21.9v8l2 .6-2.4 .9 .9 .3v7.7M32.1 151.8v7.7l1 .4-2.5 .8 2 .7v7.4M33.1 151.8v7.4l2 .7-2.4 .8 .9 .3v7.8M59.1 140.9v13l1 .3-2.5 .9 2 .6v12.7M60.1 140.9v12.6l2 .7-2.4 .9 .9 .3v13M32 199.6h-9l-.6 2-.9-2.5-.3 1h-9.2M32 198.6h-9.3l-.3 .9-.9-2.5-.7 2.1h-8.8M172.8 199.6h8.9l.7 2 .8-2.5 .4 1h9.2M172.8 198.6h9.3l.3 .9 .8-2.5 .7 2.1h8.9"/>
<path d="M32 226.6h-9l-.6 2-.9-2.5-.3 1h-9.2M32 225.6h-9.3l-.3 .9-.9-2.5-.7 2.1h-8.8M172.8 226.6h8.9l.7 2 .8-2.5 .4 1h9.2M172.8 225.6h9.3l.3 .9 .8-2.5 .7 2.1h8.9"/>
</g>
<!-- layer: TitleBlock -->
<g fill="none" stroke="#000" stroke-width=".21">
<path d="M149.8 6.3h24v42.6h-24zM150.8 7.3h22v40.5h-22zM155.8 12.3h12v30.5h-12zM156.3 12.8h11v29.5h-11zM156.3 12.8h11v16.8h-11zM156.8 13.9l-.5 .6M158 19.6l-1.2 1.1M159.1 16.2l-1.1 1.1M160.2 12.8l-1.1 1.1M160.8 13.6h2v.5h-2zM161.3 18.4l-1.1 1.2M161.4 15.3h.8v6.3h.6l-1 2.5-1-2.5h.6z"/>
<path d="M161.4 16.1l-.1 .1M162.4 15.1l-.2 .3M164.7 17.3l-1.1 1.1M165.8 13.9l-1.1 1.2M166.8 10.3l-3.3-1.2h3.3v4.7M166.9 19.6l-1.1 1.1M167.3 17l-.4 .3M179.8 6.3h24v42.6h-24zM180.8 7.3h22v40.5h-22zM185.8 12.3h12v30.5h-12zM186.3 12.8h11v29.5h-11zM153.8 28.6l-1.3 3.2v-3.2h4.8"/>
<path d="M156.3 27.6h11v14.7h-11zM156.8 22.9l-.5 .6M156.8 31.9l-.5 .6M158 28.5l-1.2 1.2M158 37.5l-1.2 1.2M159.1 25.2l-1.1 1.1M159.1 34.2l-1.1 1.1M160.2 21.8l-1.1 1.1M160.2 30.8l-1.1 1.1M160.2 39.8l-1.1 1.1M161.3 27.4l-1.1 1.1M161.3 36.4l-1.1 1.1"/>
<path d="M162.4 24.1l-1.1 1.1M162.4 33l-1.1 1.2M163.6 20.7l-.9 .9M163.6 29.7l-1.2 1.1M163.6 38.7l-1.2 1.1M164.7 26.3l-1.1 1.1M164.7 35.3l-1.1 1.1M165.8 22.9l-1.1 1.2M165.8 31.9l-1.1 1.1M165.9 29.6l1-1.1-1.1 1.2M166.3 23.6h4.7v3.2l-1.2-3.2M166.9 37.5l-1.1 1.2"/>
<path d="M167.3 25.9l-.4 .4M167.3 34.9l-.4 .4M186.3 25.6h11v16.7h-11h11v-14.7h-11v14.7zM186.4 28.5l-.1 .1M186.4 37.5l-.1 .1M187.1 25.6l-.7 .7M187.5 34.2l-1.1 1.1M188.7 30.8l-1.2 1.1M188.7 39.8l-1.2 1.1M189.8 27.4l-1.1 1.1M189.8 36.4l-1.1 1.1M190.8 26.3h2v.5h-2z"/>
<path d="M190.9 33l-1.1 1.2M191.4 28.1h.8v6.2h.6l-1 2.5-1-2.5h.6zM191.4 30.3l-.5 .5M192 38.7l-1.1 1.1M192.6 26.8l-.6 .6M193.1 26.3l-.3 .3M193.1 35.3l-1.1 1.1M194.3 31.9l-1.2 1.1M195.4 28.5l-1.1 1.2M195.4 37.5l-1.1 1.2M196.1 25.6l-.7 .7M196.5 34.2l-1.1 1.1"/>
<path d="M197.3 31.1l-.8 .8M156.8 40.9l-.5 .6M162.4 42l-.3 .3M165.8 40.9l-1.1 1.1M166.8 41.3v4.8h-3.3l3.3-1.2M190.9 42l-.3 .3M194.3 40.9l-1.2 1.1M197.3 40.1l-.8 .8"/>
</g>
<g fill="#000" stroke="#000" stroke-width=".21">
<circle cx="156.8" cy="18.4" r=".06"/>
<circle cx="156.8" cy="16.2" r=".06"/>
<circle cx="158" cy="15.1" r=".06"/>
<circle cx="159.1" cy="18.4" r=".06"/>
<circle cx="160.2" cy="17.3" r=".06"/>
<circle cx="160.2" cy="15.1" r=".06"/>
<circle cx="162.4" cy="17.3" r=".06"/>
<circle cx="162.4" cy="19.6" r=".06"/>
<circle cx="163.6" cy="13.9" r=".06"/>
<circle cx="163.6" cy="16.2" r=".06"/>
<circle cx="164.7" cy="19.6" r=".06"/>
<circle cx="165.8" cy="16.2" r=".06"/>
<circle cx="165.8" cy="18.4" r=".06"/>
<circle cx="166.9" cy="15.1" r=".06"/>
<circle cx="156.8" cy="36.4" r=".06"/>
<circle cx="156.8" cy="25.2" r=".06"/>
<circle cx="156.8" cy="27.4" r=".06"/>
<circle cx="156.8" cy="34.2" r=".06"/>
<circle cx="158" cy="30.8" r=".06"/>
<circle cx="158" cy="33" r=".06"/>
<circle cx="158" cy="21.8" r=".06"/>
<circle cx="158" cy="39.8" r=".06"/>
<circle cx="158" cy="24.1" r=".06"/>
<circle cx="159.1" cy="27.4" r=".06"/>
<circle cx="159.1" cy="36.4" r=".06"/>
<circle cx="159.1" cy="38.7" r=".06"/>
<circle cx="159.1" cy="20.7" r=".06"/>
<circle cx="159.1" cy="29.7" r=".06"/>
<circle cx="160.2" cy="26.3" r=".06"/>
<circle cx="160.2" cy="33" r=".06"/>
<circle cx="160.2" cy="24.1" r=".06"/>
<circle cx="160.2" cy="35.3" r=".06"/>
<circle cx="161.3" cy="38.7" r=".06"/>
<circle cx="161.3" cy="20.7" r=".06"/>
<circle cx="161.3" cy="29.7" r=".06"/>
<circle cx="161.3" cy="31.9" r=".06"/>
<circle cx="161.3" cy="22.9" r=".06"/>
<circle cx="162.4" cy="26.3" r=".06"/>
<circle cx="162.4" cy="35.3" r=".06"/>
<circle cx="162.4" cy="37.5" r=".06"/>
<circle cx="162.4" cy="28.5" r=".06"/>
<circle cx="163.6" cy="31.9" r=".06"/>
<circle cx="163.6" cy="25.2" r=".06"/>
<circle cx="163.6" cy="34.2" r=".06"/>
<circle cx="163.6" cy="22.9" r=".06"/>
<circle cx="164.7" cy="30.8" r=".06"/>
<circle cx="164.7" cy="28.5" r=".06"/>
<circle cx="164.7" cy="21.8" r=".06"/>
<circle cx="164.7" cy="37.5" r=".06"/>
<circle cx="164.7" cy="39.8" r=".06"/>
<circle cx="165.8" cy="25.2" r=".06"/>
<circle cx="165.8" cy="34.2" r=".06"/>
<circle cx="165.8" cy="36.4" r=".06"/>
<circle cx="165.8" cy="27.4" r=".06"/>
<circle cx="166.9" cy="39.8" r=".06"/>
<circle cx="166.9" cy="21.8" r=".06"/>
<circle cx="166.9" cy="33" r=".06"/>
<circle cx="166.9" cy="24.1" r=".06"/>
<circle cx="166.9" cy="30.8" r=".06"/>
<circle cx="186.4" cy="39.8" r=".06"/>
<circle cx="186.4" cy="30.8" r=".06"/>
<circle cx="186.4" cy="33" r=".06"/>
<circle cx="187.5" cy="27.4" r=".06"/>
<circle cx="187.5" cy="29.7" r=".06"/>
<circle cx="187.5" cy="36.4" r=".06"/>
<circle cx="187.5" cy="38.7" r=".06"/>
<circle cx="188.6" cy="33" r=".06"/>
<circle cx="188.6" cy="26.3" r=".06"/>
<circle cx="188.6" cy="35.3" r=".06"/>
<circle cx="189.8" cy="29.7" r=".06"/>
<circle cx="189.8" cy="31.9" r=".06"/>
<circle cx="189.8" cy="38.7" r=".06"/>
<circle cx="190.9" cy="37.5" r=".06"/>
<circle cx="190.9" cy="26.3" r=".06"/>
<circle cx="190.9" cy="28.5" r=".06"/>
<circle cx="190.9" cy="35.3" r=".06"/>
<circle cx="193.1" cy="39.8" r=".06"/>
<circle cx="193.1" cy="37.5" r=".06"/>
<circle cx="193.1" cy="28.5" r=".06"/>
<circle cx="193.1" cy="30.8" r=".06"/>
<circle cx="194.3" cy="36.4" r=".06"/>
<circle cx="194.3" cy="27.4" r=".06"/>
<circle cx="194.3" cy="34.2" r=".06"/>
<circle cx="195.4" cy="30.8" r=".06"/>
<circle cx="195.4" cy="33" r=".06"/>
<circle cx="195.4" cy="39.8" r=".06"/>
<circle cx="196.5" cy="27.4" r=".06"/>
<circle cx="196.5" cy="38.7" r=".06"/>
<circle cx="196.5" cy="29.7" r=".06"/>
<circle cx="196.5" cy="36.4" r=".06"/>
<circle cx="158" cy="42" r=".06"/>
<circle cx="160.2" cy="42" r=".06"/>
<circle cx="161.3" cy="40.9" r=".06"/>
<circle cx="163.6" cy="40.9" r=".06"/>
<circle cx="166.9" cy="42" r=".06"/>
<circle cx="186.4" cy="42" r=".06"/>
<circle cx="188.6" cy="42" r=".06"/>
<circle cx="189.8" cy="40.9" r=".06"/>
<circle cx="192" cy="40.9" r=".06"/>
<circle cx="195.4" cy="42" r=".06"/>
</g>
<!-- layer: Components 3 -->
<path d="M48 201.8h4.7v21.5h-4.7zM52.7 201.8l-4.7 21.5M152.1 201.8h4.7v21.5h-4.7zM152.1 201.8l4.7 21.5" fill="none" stroke="#000" stroke-width=".21"/>
<!-- layer: Timber 1 -->
<g fill="#b82e00" stroke="#b82e00" stroke-width=".21">
<circle cx="19.8" cy="194.6" r=".08"/>
<circle cx="190.3" cy="209.6" r=".08"/>
<circle cx="190.3" cy="219.5" r=".08"/>
<circle cx="190.3" cy="229.6" r=".08"/>
<circle cx="190.3" cy="195.8" r=".08"/>
<circle cx="190.3" cy="205.8" r=".08"/>
<circle cx="190.3" cy="215.8" r=".08"/>
<circle cx="190.3" cy="225.8" r=".08"/>
</g>
<!-- layer: Counterweight -->
<g fill="none" stroke="#000" stroke-width=".21">
<path d="M32.2 209.6a.75 .75 0 0 0-.8 .7v4.5a.8 .8 0 0 0 1 .8v-6h-.2M32.4 202.8h15.6v19.5h-15.6zM37.9 201.8a.78 .78 0 0 0-.7 1h6a.82 .82 0 0 0-.8-1M37.9 201.8h4.6M156.8 202.8h15.5v19.5h-15.5zM161.5 202.5a.75 .75 0 0 1 .8-.7h4.5a.72 .72 0 0 1 .7 .7M161.6 202.6v.2h5.9v-.2M173.3 210.3v4.5M173.3 210.3a.77 .77 0 0 0-1-.7v5.9a.81 .81 0 0 0 1-.7M37.9 223.3a.77 .77 0 0 1-.7-1h6a.81 .81 0 0 1-.8 1M37.9 223.3h4.6M161.5 222.5a.75 .75 0 0 0 .8 .8h4.5a.79 .79 0 0 0 .7-.8"/>
<path d="M161.6 222.6v-.3h5.9v.3"/>
<circle cx="43" cy="216.4" r=".75"/>
<circle cx="161.8" cy="216.4" r=".75"/>
</g>
<!-- layer: Title Block -->
<g fill="none" stroke="#000" stroke-width=".21">
<path d="M54.8 58.2h10.7M69.8 44.2h-12.2l-8 2.5M64.9 75h-2.1l-8.5 8.4M55.5 92.4h5.1M68 141.9h-2.2l-8 4M39.8 189.4h2.2v8.5M70.9 195.1h-2.2l-3.5 3.5M130.6 195.1h2.2l3.5 3.4M131.1 181.6h2.2l5.5 5.4M165 189.4h-2.2v8.5M70.5 219.1l8.5 8.5h2.2M85.5 218.6l3.5 3.5h2.2"/>
<path d="M63.7 225.7v7.9h-2.1M140.8 225.7v7.9h2.2M3.4 261.4h203v27.5h-203zM51.4 266.9h155M51.4 272.4h155M51.4 277.9h155M51.4 261.4v27.5M72.4 261.4v27.5M121.4 261.4v27.5M142.4 261.4v27.5M183.4 261.4v11M51.4 283.4h155"/>
<path d="M183.4 283.4v5.5"/>
</g>
<g fill="#000" stroke="#000" stroke-width=".21">
<path d="M47.6 47.4l1.9-1 .3 .7zM52.6 58.2l2.2-.4v.7zM54 83.2l.5 .5-1.8 1.3zM53.4 92.4l2.1-.3v.7zM55.8 146.9l1.8-1.3 .3 .6zM41.6 197.9h.7l-.3 2.1zM65 198.3l.5 .5-1.8 1.3zM136 198.8l.5-.5 1.3 1.8zM138.5 187.3l.5-.5 1.3 1.8zM162.4 197.9h.8l-.4 2.2zM69 217.6l1.8 1.2-.5 .6zM84 217.1l1.8 1.3-.5 .5z"/>
<path d="M63.7 223.6l.4 2.1h-.7zM140.8 223.5l.4 2.2h-.8z"/>
</g>
<g font-size="5.6">
<text x="106.9" y="68.6">Vertical sliding single hung window</text>
<text x="106.5" y="73.6">Residential 2 pane bottom fixed</text>
</g>
<g font-size="4.2">
<text x="106.6" y="82.6">Features:</text>
<text x="106.7" y="132.6">Specifications:</text>
<text x="73.4" y="266.2">Timber Fixed Sash</text>
<text x="144.4" y="266.2">SH101_TF4</text>
<text x="185.4" y="265.9">1:2</text>
<text x="73.4" y="271.7">A:A &amp; B:B</text>
<text x="144.4" y="271.6">11-08-21</text>
<text x="185.4" y="271.6">001</text>
<text x="73.4" y="277.2">-</text>
<text x="144.4" y="277.2">Single Hung</text>
<text x="73.4" y="282.7">-</text>
<text x="144.4" y="282.6">Residential</text>
<text x="73.4" y="288.2">-</text>
<text x="144.4" y="288.1">Single</text>
<text x="185.4" y="288.2">8mm</text>
</g>
<g font-size="3.5">
<text x="74.8" y="105.3">SECTION A-A</text>
<text x="79" y="243.2">SECTION B-B</text>
<text x="7" y="266.3">Neotechnical Industries Ltd</text>
</g>
<g font-size="3.1">
<text x="167.5" y="11.3">A</text>
<text x="169.1" y="23">B</text>
<text x="152.3" y="28">B</text>
<text x="152.2" y="47">SH101</text>
<text x="167.5" y="46.1">A</text>
<text x="182.2" y="47">SH101</text>
</g>
<g font-size="2.8">
<text x="70.1" y="44.9">Glass shown below</text>
<text x="70.1" y="48.3">head rebate for drawing</text>
<text x="70.2" y="51.7">clarity only</text>
<text x="66" y="58.9">Acrylic handle typically 55mm</text>
<text x="66" y="62.2">from top edge of glass</text>
<text x="65.2" y="76">Midseal</text>
<text x="106.8" y="87.6">Sashless pane of glass moves within it's own plane</text>
<text x="61" y="93.2">OVERLAP NOT TO SCALE</text>
<text x="106.7" y="92.6">Bottom fixed, top sliding pane</text>
<text x="61.1" y="96.5">Typically 100mm</text>
<text x="106.8" y="97.6">Can be used as a barrier (conditions apply)</text>
<text x="106.8" y="106.3">(frames may need to be adapted to suit)</text>
<text x="106.8" y="102.9">Can be retrofitted</text>
<text x="106.7" y="112.6">Removable midseal closes off winter draughts</text>
<text x="106.7" y="117.6">Lock open position provides secure ventilation</text>
<text x="106.8" y="122.6">Opening wand available when lift may be out of reach</text>
<text x="68.5" y="142.9">Wool Pile Carrier</text>
<text x="106.8" y="142.6">Curved and/or raking heads available</text>
<text x="106.7" y="147.6">Frame height from 600mm</text>
<text x="106.7" y="152.7">Frame width from 400mm</text>
<text x="106.9" y="157.6">Annealed, laminated, toughened or Low E glass available as standard</text>
<text x="106.7" y="162.6">Most powder coated and anodised aluminium finishes available as standard</text>
<text x="90.9" y="182.3">Shugg Lock - May be positioned</text>
<text x="92.9" y="185.6">on either side or both, typically</text>
<text x="15.9" y="190.4">Box Section 01276</text>
<text x="109.2" y="189">only one required</text>
<text x="165.3" y="190.4">Box Section 01276</text>
<text x="71.3" y="196.1">Guide N1389</text>
<text x="113.8" y="196.1">Guide N1389</text>
<text x="91.6" y="223.1">Glass</text>
<text x="81.6" y="228.5">'h' Plastic</text>
<text x="44.7" y="234.6">Guide N1389</text>
<text x="143.4" y="234.6">Guide N1389</text>
<text x="52.4" y="264.1">Frame Type</text>
<text x="52.5" y="269.7">Section</text>
<text x="122.4" y="264.1">Drawing name</text>
<text x="122.4" y="269.6">Date drawn</text>
<text x="170.2" y="269.6">Revision</text>
<text x="170.3" y="264.2">Scale</text>
<text x="8.8" y="271.8">9 McDonald St, Sandringham,</text>
<text x="21.4" y="275.1">Auckland.</text>
<text x="52.5" y="275.1">Notes</text>
<text x="122.6" y="275.1">Window style</text>
<text x="11.9" y="281.8">Email: info@shugg.co.nz</text>
<text x="15" y="278.5">Phone: 09 815 0481</text>
<text x="52.5" y="280.6">Notes</text>
<text x="122.6" y="280.7">Window format</text>
<text x="16.5" y="285.2">www.shugg.co.nz</text>
<text x="52.5" y="286.1">Notes</text>
<text x="122.5" y="286.2">Glazing</text>
<text x="170.3" y="286.1">Thickness</text>
</g>
<g font-size="2.1">
<text x="20" y="291.4">Details subject to change without notice. Exterior frames by others, Neotechnical Industries Ltd does not own the rights to exterior frames shown and are indicative only. All other details</text>
<text x="56.6" y="293.9">© Neotechnical Industries Ltd, not to be reproduced, altered or distributed in any form without permission.</text>
</g>
<g font-size="1.7">
<text x="41.4" y="20.5">52 minimum</text>
<text x="42.1" y="35.5">14</text>
<text x="31" y="41.2">13 min.</text>
<text x="42.3" y="41.2">15</text>
<text x="53.7" y="41.2">24 min.</text>
<text x="56.2" y="140.1">10 min.</text>
<text x="36.9" y="149">20</text>
<text x="9.4" y="155.8">5.0° min.</text>
<text x="44.1" y="172.7">52 minimum</text>
<text x="6.6" y="213.2">52 min.</text>
</g>
<text font-size="1.4" x="193.1" y="213">52 min.</text>
<g font-size="1">
<text x="150.9" y="10.2">Bottom Fixed Top Sliding</text>
<text x="152" y="8.9">2 Panel Single Hung</text>
<text x="152.8" y="11.5">- Closed Position</text>
<text x="180.9" y="10.1">Bottom Fixed Top Sliding</text>
<text x="182" y="8.8">2 Panel Single Hung</text>
<text x="183.2" y="11.4">- Open Position</text>
<text x="157.3" y="39.9">Fixed bottom pane.</text>
<text x="187.3" y="39.9">Fixed bottom pane.</text>
</g>
</svg>
